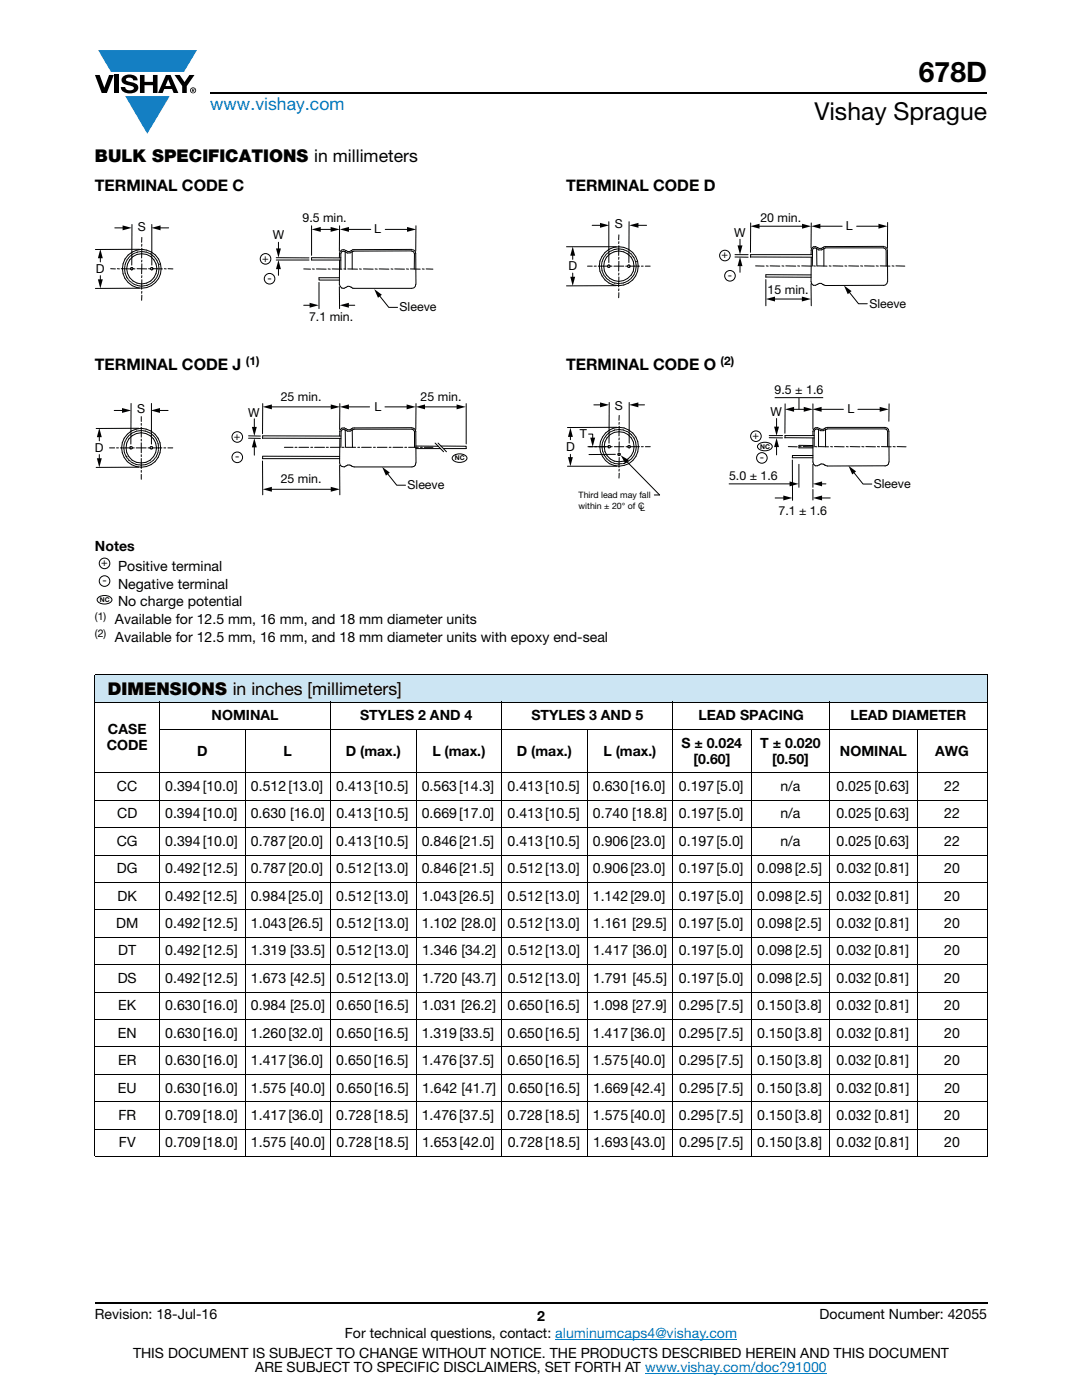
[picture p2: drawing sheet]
<svg xmlns="http://www.w3.org/2000/svg" width="216mm" height="279mm" viewBox="0 0 216 279" stroke-linecap="round" stroke-linejoin="round" font-family="sans-serif">
<g fill="#147fc3">
<path d="M19.6 10h19.7l-2.6 4.3h-1.1h-13.5z"/>
<path d="M25 19.2h8.9l-4.5 7.5z"/>
</g>
<g fill="#000">
<path d="M18.9 15h1l.9 2.5 1-2.5h.9l-1.4 3.6h-1zM22.9 15h.9v3.6h-.9zM24.6 15.3a2.1 2.1 0 0 1 2.8 .3l.1 .4h-.9a.79 .79 0 0 0-.7-.5 .79 .79 0 0 0-.8 .4l.3 .3 1 .2a1.08 1.08 0 0 1 1.2 1 1.08 1.08 0 0 1-1.1 1.2 1.73 1.73 0 0 1-2.4-1.2h.9a.96 .96 0 0 0 .8 .6 .96 .96 0 0 0 .9-.4 1.31 1.31 0 0 0-1.2-.6 1.03 1.03 0 0 1-1.1-.6 1.03 1.03 0 0 1 .2-1.1zM27.9 15h.9v1.3h1.7v-1.3h.9v3.6h-.9v-1.6h-1.7v1.6h-.9zM34.8 15h1.1l.9 1.4 1-1.4h1l-1.5 2.2v1.4h-.9v-1.4z"/>
<path d="M33.6 15.9l.5 1.3h-1.1zM33.1 15l-1.6 3.6h1l.3-.8h1.5l.3 .8h1l-1.6-3.6z"/>
<path d="M38.4 17.8h.2v.2h-.2zM38.3 17.7v.7h.1v-.3l.4 .3-.2-.3 .2-.2-.1-.2z"/>
<path d="M38.1 18a.46 .46 0 0 1 .9 0 .46 .46 0 0 1-.9 0zM37.9 18a.6 .6 0 0 0 1.2 0 .6 .6 0 0 0-1.2 0z"/>
</g>
<path d="M42 18.6h155M18.9 260h178.1" fill="none" stroke="#000" stroke-width=".36"/>
<path d="M110.8 267.3h36.3M128.7 274h36.3" fill="none" stroke="#007ec4" stroke-width=".2"/>
<path d="M18.9 42.3h68.2v22.2h-68.2z" fill="#fff"/>
<g fill="none" stroke="#000" stroke-width=".2">
<path d="M20 51.2v1.1M20 55v1.1M22.1 53.6l.9 .1M22.9 45.5h1.9M23.4 53.6l.4 .1M24.2 53.6l2 .1M24.9 53.6v.2M24.9 53.9v.2M24.9 53.4v.1M24.9 54.2v.2M24.9 53.1v.1M25 54.5v.2"/>
<path d="M25 52.7l-.1 .2M25.1 54.8v.2M25.1 52.5l-.1 .2M25.2 55.1l.1 .1M25.2 52.2l-.1 .2M25.3 55.3l.1 .2M25.3 52l-.1 .1M25.4 55.6l.2 .1M25.4 51.7l-.1 .2M25.7 55.8v.2M25.7 51.5l-.2 .2M25.8 56l.2 .2"/>
<path d="M25.8 51.3l-.1 .1M26 56.2l.2 .1M26 51.1l-.1 .1M26.3 56.4l.1 .1M26.3 50.9l-.2 .1M26.3 44.8v8.1M26.5 56.6l.2 .1M26.5 50.7l-.2 .2M26.5 53.6l.4 .1M26.8 56.7l.1 .1M26.8 50.6h-.2M27 56.8l.2 .1"/>
<path d="M27 50.5l-.2 .1M27.3 56.9l.2 .1M27.3 50.3l-.2 .1M27.3 53.6l2 .1M27.6 50.3h-.2M27.6 57l.2 .1M27.7 50.3h.1M27.8 57.5l-8.8 .1M27.8 49.8h-8.8M27.8 57.1h.2M28 50.2h.1M28.1 57.1h.2"/>
<path d="M28.2 50.2h.2M28.3 47.4v1M28.3 48.7v.5M28.3 49.5v2M28.3 51.9v.4M28.3 52.7v1.9M28.3 55v.4M28.3 55.8v1.9M28.3 58.2v.3M28.3 58.9v1M28.5 50.2l.2 .1M28.6 57.1h-.2"/>
<path d="M28.8 50.3h.2M28.9 57l-.2 .1M29.2 57h-.2M29.2 57h.1M29.3 50.3h-.2M29.4 50.4l.2 .1M29.4 56.9h-.1M29.7 53.6l.3 .1M29.7 50.5l.1 .1M29.7 56.8h-.1M29.9 50.6l.2 .1M30 56.6l-.2 .1"/>
<path d="M30.2 50.8l.1 .1M30.3 56.5l-.2 .1M30.3 44.8v8.1M30.4 51l.1 .1M30.4 53.6l2 .1M30.5 56.3l-.2 .1M30.6 51.1l.2 .2M30.7 56.1l-.2 .1M30.8 51.4l.1 .1M30.9 55.9l-.1 .1M31 51.6l.1 .1M31.1 55.7l-.2 .1"/>
<path d="M31.2 51.8l.1 .2M31.2 55.4l-.1 .2M31.4 52v.2M31.4 55.1l-.1 .2M31.4 52.3l.1 .2M31.5 54.9l-.1 .2M31.6 52.6v.1M31.6 54.6l-.1 .2M31.6 52.7h.1M31.6 52.9v.2M31.6 54.3v.2M31.7 53.2v.2"/>
<path d="M31.7 54l-.1 .2M31.7 45.5h2M31.7 53.5v.1M31.7 53.7v.2M32.8 53.6l.4 .1M33.5 53.6l1 .1M55.1 51.4l6.6 .1M55.1 51.9h6.6M55.6 48.3v1.6M55.6 53.4v1.5M60.6 53.7h1.4M62.2 45.1v5.9"/>
<path d="M62.2 51.5v.4h5.8M62.2 51.4l5.8 .1M62.3 53.7h.4M63.1 53.7h2M63.7 56.4v5.2M63.7 45.8h2.6M65.5 53.7h.4M66.3 53.7h1.9M67.7 57.2l.1 4.4M67.7 55.4h-4v.5h4M67.8 50.6l-.1 .9M67.8 45.1l-.1 5"/>
<path d="M67.8 51.9l-.1 4.8 .5 .8h.4l.8-.3M68.6 53.7h.4M68.8 50.2l.5 .3h.6M68.9 53.7v-3.5l-.4-.1-.3 .1-.2 .4v3.1M69 50a.79 .79 0 0 0-.8-.1 .79 .79 0 0 0-.5 .7M69.3 45.8h4.7M69.4 53.7h1.9M69.4 57.1l.8 .3M70.1 50l-.3 .2h-.4l-.4-.2M70.3 50.2l-.4 .3M71.7 53.7h.4M72.5 53.7h2"/>
<path d="M74.8 53.7h.5M75.6 58.9l2 2.4h1.7M75.7 53.7h1.9M76.9 45.8h4.7M78 53.7h.4M78.8 53.7h1.9M81.1 53.7h.4M81.9 53.7h1.9M82.2 49.8h-11.6l-.5 .3M82.2 50.1h-11.6l-.3 .1v3.5M82.2 49.8l.4 .1 .3 .3 .1 .4v6.1M82.2 50.1l.3 .1 .2 .4"/>
<path d="M82.7 50.6v3.1M83 56.7l-.1 .5-.3 .3h-.4h-11.6l-.5-.2M83 45.1v5M84.3 53.7h.3M85 53.7h1.4M60.6 60.9h1.5M69.3 60.9h1.5"/>
<circle cx="26.3" cy="53.6" r=".25"/>
<circle cx="28.3" cy="53.7" r="3.9"/>
<circle cx="28.3" cy="53.6" r="3"/>
<circle cx="30.3" cy="53.6" r=".25"/>
<circle cx="53" cy="51.7" r="1.06"/>
<circle cx="53.8" cy="55.6" r="1.06"/>
</g>
<g fill="#000">
<path d="M19.5 55.7h1l-.5 1.9zM20 49.7l.5 1.8h-1zM24.5 45l1.8 .5-1.8 .5zM30.2 45.5l1.8-.5v1zM55.1 49.6h1l-.5 1.8zM55.6 51.9l.4 1.8h-.9zM62.2 45.8l1.8-.5v1zM66 45.3l1.8 .5-1.8 .5zM67.8 45.8l1.8-.5v1zM74.7 57.7l1.5 1.1-.8 .6zM81.2 45.3l1.8 .5-1.8 .5zM61.8 60.4l1.8 .5-1.8 .5z"/>
<path d="M67.8 60.9l1.8-.5v1z"/>
</g>
<path d="M18.9 77.9h74.4v20.9h-74.4z" fill="#fff"/>
<g fill="none" stroke="#000" stroke-width=".2">
<path d="M19.8 86.9v1.1M19.8 90.7v1.1M21.9 89.4h1M22.8 81.9h1.9M23.3 89.4h.3M24 89.4h2M24.7 89.4v.2M24.7 89.6l.1 .3M24.7 89.1v.2M24.7 88.8v.2M24.8 89.9v.2M24.8 88.5v.2"/>
<path d="M24.8 90.2l.1 .2M24.9 88.2v.2M24.9 90.5l.1 .2M25 88l-.1 .1M25 90.8l.1 .2M25.2 87.7l-.1 .2M25.2 91.1h.1M25.2 91.1v.1M25.3 88.4a3.1 3.1 0 0 1 2.9-2 3.1 3.1 0 0 1 2.9 2M25.3 88.5a3 3 0 0 0 2.9 3.9 3 3 0 0 0 2.9-3.9M25.3 87.5l-.1 .1M25.3 91.3l.1 .2"/>
<path d="M25.5 87.2l-.1 .2M25.5 91.5l.1 .2M25.7 87l-.2 .2M25.7 91.8l.1 .1M25.9 86.8l-.2 .1M25.9 91.9l.1 .2M26 89.2h.3v.4h-.3zM26.1 86.6l-.1 .1M26.1 92.1l.1 .2M26.2 80.5l-.1 8.1M26.3 86.4l-.1 .2M26.3 92.3l.2 .1"/>
<path d="M26.4 89.4h.4M26.6 86.3l-.2 .1M26.6 92.4l.2 .1M26.9 86.2l-.2 .1M26.9 92.6h.2M27.1 86.1h-.1M27.1 92.7h.2M27.2 89.4h2M27.4 86l-.1 .1M27.4 92.7l.2 .1M27.7 85.5h-8.5M27.7 93.2l-8.5 .1"/>
<path d="M27.7 86h-.2M27.7 92.8h.2M28 85.9l-.2 .1M28.2 83.1v1M28.2 84.5v.4M28.2 85.3v1.9M28.2 87.6v.4M28.2 88.4v2M28.2 90.7v.4M28.2 91.5v2M28.2 93.9v.4M28.2 94.7v1"/>
<path d="M28.2 92.8h-.2M28.3 85.9h-.2M28.4 85.9l.2 .1M28.5 92.8h-.2M28.6 92.8h.2M28.7 86h.2M29 86.1h.2M29.1 92.7h-.2M29.3 86.1l.2 .1M29.4 92.6l-.2 .1M29.5 86.2l.2 .1M29.5 89.4h.4"/>
<path d="M29.6 92.5l-.1 .1M29.8 86.4h.2M29.9 92.4h-.2M30 89.2h.4v.4h-.4zM30.1 86.5l.1 .1M30.1 92.2l-.1 .1M30.2 80.5v8.1M30.3 86.7l.2 .1M30.3 89.4h2M30.4 92l-.1 .1M30.6 86.9l.1 .1M30.6 91.8l-.1 .1"/>
<path d="M30.7 87.1l.2 .1M30.8 91.6l-.1 .2M30.9 87.3l.2 .2M31 91.4l-.1 .1M31.1 87.5l.1 .2M31.2 91.1l-.1 .2M31.2 87.8l.1 .2M31.3 90.9l-.1 .2M31.4 88v.2M31.4 90.6l-.1 .2M31.5 88.3l.1 .2M31.5 90.3l-.1 .2"/>
<path d="M31.6 90.1v.1M31.6 88.6v.2M31.6 81.9h1.9M31.6 89.8v.1M31.6 88.9v.2M31.6 89.2v.2M31.6 89.5v.1M32.7 89.4h.4M33.5 89.4h1M49.6 87h2.4M49.6 87.4l2.4 .1M50.7 83.6v1.9"/>
<path d="M50.7 88.9v1.9M52.4 91l15.4 .1M52.4 87.4l15.6 .1M52.4 87h15.6M52.4 92v6.8M52.4 91.1v.4h15.4M52.4 87v.5M52.4 80.5v6.1M53.9 81.2h12.4M53.9 97.6h12.4M56.7 89.3h1.8M58.9 89.3h.4"/>
<path d="M59.6 89.3h2M62 89.3h.4M62.8 89.3h2M65.1 89.3h.4M65.9 89.3h2M67.8 92.9v5.9M67.8 87.5v4.9l.1 .4 .3 .3 .5 .1a1.06 1.06 0 0 1 1.5-.2M67.8 86.1v.9M67.8 80.5v5.2M68.2 89.3h.5M68.9 85.8l.4 .3h.6l.4-.3M68.9 89.3v-3.4l-.3-.2-.4 .1-.2 .3v3.2"/>
<path d="M69 89.3h2M69.1 85.6l-.4-.2h-.5l-.3 .3-.1 .4M69.3 81.2h4.4M70.2 85.6l-.4 .2h-.4l-.3-.2M71.4 89.3h.4M72.1 89.3h2M74.5 89.3h.4M75.3 89.3h1.9M76.8 81.2h4.7M77.2 94.4l2 2.4h1.7M77.7 89.3h.3M78.4 89.3h2"/>
<path d="M80.8 89.3h.3M81.5 89.3h2M82.2 85.4h-11.5l-.6 .3M82.2 85.4l.4 .1 .3 .3 .1 .3v6.3M82.7 89.3v-3.2l-.2-.3-.3-.1h-11.5l-.4 .1v3.5M83 89l4.5 .1M83 92.4l-.1 .4-.3 .3-.4 .1h-11.5l-.6-.3M83 89.5h4.9M83 80.5v5.2M83.9 89.3h.4M84.5 81.2h6.9M84.7 89.3h1.7"/>
<path d="M86.8 88.4l1.7 1.8M87.4 88.4l1.7 1.8M88 89l5 .1v.4h-4.5M90.5 90.9a1.8 1.8 0 0 1 2.7 .5 1.77 1.77 0 0 1-2.9 .3l-.1-.3zM93 80.5v8.1"/>
<circle cx="28.2" cy="89.4" r="3.9"/>
<circle cx="47.3" cy="91.3" r="1.06"/>
<circle cx="47.3" cy="87.2" r="1.06"/>
</g>
<g fill="#000">
<path d="M19.3 91.5h1l-.5 1.8zM19.8 85.4l.5 1.8h-1zM24.3 81.4l1.9 .5-1.9 .5zM30.1 81.9l1.8-.5v1zM50.3 85.2h.9l-.5 1.8zM50.7 87.5l.5 1.8h-.9zM52.4 81.2l1.9-.5v1zM52.4 97.6l1.9-.4v.9zM66 80.7l1.8 .5-1.8 .5zM66 97.2l1.8 .4-1.8 .5zM67.8 81.2l1.8-.5v1zM76.3 93.2l1.5 1.1-.8 .6z"/>
<path d="M81.1 80.7l1.9 .5-1.9 .5zM83 81.2l1.8-.5v1zM91.1 80.7l1.8 .5-1.8 .5z"/>
</g>
<path d="M112.9 42.3h67.9v19.7h-67.9z" fill="#fff"/>
<g fill="none" stroke="#000" stroke-width=".2">
<path d="M113 49.2h10M114.3 50.7v1.1M114.3 54.5v1.1M117.2 53.1h1M118.2 45h1.9M118.6 53.1h.4M119.4 53.1h1.9M120 53.1v.2M120 53.4l.1 .2M120 52.8v.2M120.1 53.7v.2M120.1 52.6l-.1 .1"/>
<path d="M120.1 54l.1 .2M120.1 54h.1M120.1 52.2v.2M120.3 54.3v.2M120.3 52l-.1 .2M120.3 54.6l.1 .1M120.3 51.7v.2M120.5 54.8l.1 .2M120.5 51.4l-.1 .2M120.6 55.1l.2 .1M120.6 51.2l-.1 .1M120.8 55.3l.1 .1"/>
<path d="M120.8 51l-.1 .1M121 55.5l.1 .2M121 50.7l-.2 .2M121.2 55.7l.2 .1M121.2 50.6l-.1 .1M121.3 52.9h.4v.4h-.4zM121.4 55.9l.2 .1M121.4 50.4l-.1 .1M121.5 44.2v8.2M121.7 56.1l.1 .1M121.7 50.2l-.2 .1M121.7 53.1h.4"/>
<path d="M122 56.2l.1 .1M122 50.1h-.3M122.2 56.3l.2 .1M122.2 50h-.2M122.5 56.4l.2 .1M122.5 49.8l-.2 .1M122.5 53.1h2M122.6 49.8h.1M122.8 56.5h.1M122.8 49.7l-.2 .1M123 57l-10 .1M123 56.5l.2 .1"/>
<path d="M123 49.7h-.1M123.3 49.7h-.2M123.5 46.9l-.1 .9M123.5 48.2l-.1 .4M123.5 49l-.1 2M123.5 51.3l-.1 .5M123.5 52.1l-.1 2M123.5 54.5l-.1 .4M123.5 55.3l-.1 2M123.5 57.6l-.1 .4M123.5 58.4l-.1 1M123.5 56.6h-.2"/>
<path d="M123.6 49.7h-.2M123.7 49.7h.2M123.8 56.5l-.2 .1M124 49.7h.2M124.1 56.5h-.2M124.3 49.8h.2M124.4 56.5h-.2M124.6 49.9l.2 .1M124.7 56.4h-.2M124.8 50l.2 .1M124.8 53.1h.4M124.9 56.2l-.1 .1"/>
<path d="M125.1 50.1l.2 .1M125.2 56.1l-.2 .1M125.3 52.9h.4v.4h-.4zM125.4 50.3l.1 .1M125.4 56l-.1 .1M125.5 44.2v8.2M125.6 53.1h2M125.6 50.4l.1 .2M125.7 55.8l-.2 .1M125.8 50.6l.2 .1M125.9 55.6l-.2 .1M126 50.8l.2 .2"/>
<path d="M126.1 55.4l-.1 .1M126.2 51.1l.1 .1M126.2 55.1v.2M126.4 51.3l.1 .1M126.5 54.9l-.2 .2M126.5 51.5l.1 .2M126.6 54.6l-.1 .2M126.7 51.8v.2M126.7 54.4l-.1 .2M126.8 52.1v.1M126.8 54.1l-.1 .2M126.8 52.4l.1 .2"/>
<path d="M126.8 52.2h.1M126.8 53.8v.2M126.9 52.6v.2M126.9 53.5v.2M126.9 52.9l.1 .2M126.9 53.2v.2M127.1 45h1.9M128 53.1h.3M128.8 53.1h.9M146.7 51.3h2.6M146.7 50.8h2.6M147.7 47.7v1.6"/>
<path d="M147.7 52.8v1.5M149.7 50.8h12.4M149.7 51.3h12.4M149.8 44.5l-.1 5.9M149.8 50.8l-.1 .5M150.8 53.1h1.7M151.2 45.1h9.2M152.8 54.9v.4M152.8 55.8v5.2M152.8 55.3h9M152.8 54.8l9 .1M152.9 53.1h.4"/>
<path d="M153.7 53.1h1.9M154.3 59.7h6M156 53.1h.4M156.8 53.1h2M159.2 53.1h.3M160 53.1h1.9M161.8 56.6l.1 4.4M161.9 51.3l-.1 4.9 .2 .4 .3 .3h.4l.4-.2M161.9 44.5l-.1 5M161.9 50l-.1 .8M162.1 50l.2-.4 .3-.1 .4 .1v3.5M162.1 50v3.1"/>
<path d="M162.3 53.1h.4M162.9 49.6l.5 .3 .5-.1M163.1 53.1h1.9M163.1 56.8l.4-.2h.4l.3 .2M163.1 49.4l.4 .2h.4M163.1 49.4l-.4-.2-.4 .1-.3 .3-.2 .4M163.4 45.1h4.6M164.2 56.7l.5 .3 11.6-.1M164.2 49.4l-.3 .2M164.4 49.6l-.5 .3M165.5 53.1h.3M166.2 53.1h2"/>
<path d="M168.6 53.1h.4M169.3 58.1l2 2.5h1.8M169.3 53.1h2M170.9 45.1h4.7M171.7 53.1h.4M172.5 53.1h1.9M174.8 53.1h.5M175.6 53.1h2M176.3 49.2l.4 .1 .3 .3 .1 .4v6.2M176.3 49.2h-11.6l-.5 .3M176.8 53.1v-3.1l-.1-.4-.4-.1h-11.6l-.3 .1v3.5M177.1 56.2l-.1 .4-.3 .3-.4 .1"/>
<path d="M177.1 44.4v5.1M178 53.1h.4M178.8 53.1h1.7"/>
<circle cx="123.5" cy="53.1" r="3.9"/>
<circle cx="123.5" cy="53.1" r="3"/>
<circle cx="144.6" cy="51" r="1.06"/>
<circle cx="145.7" cy="55" r="1.06"/>
</g>
<g fill="#000">
<path d="M113.8 55.2h1l-.5 1.9zM114.3 49.2l.5 1.8h-1zM119.7 44.5l1.9 .5-1.9 .5zM125.6 45l1.8-.5v1zM147.2 49h.9l-.4 1.8zM147.7 51.3l.4 1.8h-.9zM149.7 45.1l1.9-.4v.9zM152.8 59.7l1.8-.5v1zM160 59.2l1.8 .5-1.8 .5zM160 44.7l1.9 .4-1.9 .5zM161.9 45.1l1.8-.4v.9zM168.4 57l1.5 1.1-.7 .6z"/>
<path d="M175.3 44.7l1.8 .4-1.8 .5z"/>
</g>
<path d="M112.9 76.5h68.8v26.8h-68.8z" fill="#fff"/>
<g fill="none" stroke="#000" stroke-width=".2">
<path d="M154.6 79.4h9.7M159.4 79.4v2.3M113.2 93h9.9M113.8 86.9v.9M113.8 90.7v.9M117.3 89.2h4.1M117.5 86.6h.8v1.1M118.5 80.8h1.6M120.1 89.2v.2M120.1 89.4l.1 .3M120.1 88.9v.2M120.2 89.7v.2"/>
<path d="M120.2 88.6l-.1 .2M120.2 90l.1 .2M120.2 88.3v.2M120.4 90.3v.2M120.4 88l-.1 .2M120.4 90.5l.1 .3M120.4 87.8v.1M120.6 90.8l.1 .2M120.6 87.5l-.1 .2M120.7 91.1l.2 .1M120.7 87.3l-.1 .1M120.9 91.3l.1 .2"/>
<path d="M120.9 87l-.1 .2M121.1 91.5l.1 .2M121.1 86.8l-.1 .1M121.3 91.7l.1 .2M121.3 86.6l-.2 .1M121.4 89h.3v.3h-.3zM121.5 91.9l.2 .1M121.5 86.4l-.1 .1M121.6 80.3l-.1 8.1M121.7 92.1l.2 .1M121.7 86.2l-.1 .1M121.8 89.2h.4"/>
<path d="M122 92.2l.2 .1M122 86.1l-.2 .1M122.2 92.3l.3 .1M122.2 86l-.1 .1M122.5 92.5h.2M122.5 85.9l-.1 .1M122.6 89.2h1.9M122.8 90.7h-5.3M122.8 85.8h-.1M122.8 92.5h.2M122.9 85.8h.2M123.1 92.5l.2 .1"/>
<path d="M123.1 85.3h-9.9M123.2 85.7h.2M123.3 90.5h.4v.3h-.4zM123.4 92.6h.2M123.5 85.7h.2M123.6 82.9l-.1 1M123.6 84.3l-.1 .4M123.6 85.1l-.1 1.9M123.6 87.4l-.1 .4M123.6 88.2l-.1 1.9M123.6 90.5l-.1 .4M123.6 91.3l-.1 2"/>
<path d="M123.6 93.6l-.1 .4M123.6 94.4l-.1 1M123.8 85.7l.2 .1M123.9 92.5l-.2 .1M124 92.5h.1M124.1 85.8h.2M124.4 85.8l.1 .1M124.4 92.5h.1M124.4 92.5h-.1M124.6 85.9l.2 .1M124.7 92.4l-.2 .1M124.9 91.9l6.7 6.9h-1"/>
<path d="M124.9 89.2h.4M124.9 86l.2 .1M125 92.2l-.2 .1M125.2 86.1l.1 .1M125.3 92.2h-.2M125.3 89h.4v.3h-.4zM125.4 86.3l.1 .1M125.5 91.9l-.2 .2M125.5 80.3v8.1M125.6 86.5l.2 .1M125.7 89.2h1.9M125.7 91.8l-.2 .1"/>
<path d="M125.8 86.6l.2 .2M126 91.6l-.2 .1M126.1 86.8l.1 .2M126.1 91.4l-.1 .1M126.3 87.1l.1 .2M126.3 91.1l-.1 .2M126.4 87.3l.1 .2M126.5 90.9l-.1 .2M126.6 87.5v.3M126.6 90.6l-.1 .2M126.7 87.8v.2M126.7 90.4l-.1 .1"/>
<path d="M126.8 90.1l-.1 .2M126.8 88.1v.2M126.8 88.4l.1 .2M126.8 88.3h.1M126.9 88.7v.2M126.9 89.8l-.1 .2M126.9 88.9l.1 .3M126.9 89.5v.2M127 89.2l-.1 .2M127 80.8h1.6M128 89.2h.4M128.8 89.2h1"/>
<path d="M145.5 96.6h12.4M151.4 88.6a1.8 1.8 0 0 1 2.7 .5 1.77 1.77 0 0 1-2.9 .3l-.1-.3zM153.5 86.9h2.7M153.5 87.4h2.7M154.7 99.4h1.9M155 83.5v2M155 88.9v1.9M156.6 87.4h5.9M156.7 80.6l-.1 5.9M157.3 89.1l1.8 .1M158.1 91.8v8.1M158.1 90.9h4.1"/>
<path d="M158.1 81.7h2.6M158.1 90.9v.5h4.1M159.4 92.7v4.6M159.5 89.1l.4 .1M160.3 89.1l1.9 .1M162.2 92.7v4.6M162.2 97.7v2.1M162.2 87.4v4.8l.1 .4 .4 .4h.4l.4-.3M162.2 80.6v5M162.2 88.9h-2.8v.5h2.8M162.5 86.9h-5.9v.5M162.5 89.2v-3.1l.1-.4 .4-.1 .3 .2v3.4"/>
<path d="M162.6 89.1l.4 .1M163.3 85.7l.5 .3h.5l.5-.3M163.4 89.1l1.9 .1M163.5 92.8l.3-.2 .8 .2M163.6 81.7h4.7M163.7 99.4h2M163.7 96.6h1.1M164.5 85.6l.6-.3h11.5l.4 .1 .3 .3 .1 .4v6.1M164.6 85.5a1.17 1.17 0 0 1-1.5-.2l-.4 .1-.4 .3-.1 1.2M164.7 89.2v-3.4l.4-.2h11.5l.3 .1 .2 .4v3.1M165.7 89.1l.4 .1M166.5 89.1l2 .1"/>
<path d="M168.9 89.1l.4 .1M169.6 89.1l2 .1M170.2 94.1l2 2.5h1.8M171.2 81.7h4.7M172 89.1l.4 .1M172.8 89.1l1.9 .1M175.1 89.1l.4 .1M175.9 89.1l1.9 .1M177.4 92.2l-.1 .4-.7 .4h-11.5l-.6-.3M177.4 80.6v3.5M178.2 89.1l.4 .1M179 89.1l1.8 .1"/>
<circle cx="123.5" cy="89.2" r="3"/>
<circle cx="123.5" cy="89.2" r="3.9"/>
<circle cx="150.8" cy="87.1" r="1.06"/>
<circle cx="152" cy="91.4" r="1.06"/>
</g>
<g fill="#000">
<path d="M113.3 91.2h1l-.5 1.9zM113.8 85.4l.5 1.8h-1zM117.8 87.3h1l-.5 1.9zM119.7 80.3l1.9 .5-1.9 .5zM123.9 90.9l1.6 .9-.7 .7zM125.5 80.8l1.9-.5v1zM154.5 85.1h.9l-.4 1.9zM155 87.4l.4 1.8h-.9zM156.3 98.9l1.8 .5-1.8 .5zM157.6 96.1l1.8 .5-1.8 .5zM156.6 81.7l1.8-.5v1zM160.4 81.2l1.8 .5-1.8 .5z"/>
<path d="M162.1 81.7l1.8-.5v1zM162.2 99.4l1.8-.5v1zM162.2 96.6l1.8-.5v1zM169.3 93l1.5 1.1-.7 .6zM175.5 81.2l1.9 .5-1.9 .5z"/>
</g>
<path d="M18.9 134.6h178.1v5.5h-178.1z" fill="#cce5f3"/>
<g fill="none" stroke="#000" stroke-width=".2">
<path d="M18.9 134.6h178.1M18.9 134.7v96M197 134.7v96M18.9 140.1h178.1M18.9 154.2h178.1M18.9 159.7h178.1M31.7 145.6h165.3M31.8 140v90.9M48.9 145.5v85.4M66 140v90.9M83 145.5v85.4M100.1 140v90.9"/>
<path d="M117.2 145.5v85.4M134.2 140v90.9M149.9 145.5v85.4M165.5 140v90.9M183 145.5v85.4M18.9 165.2h178.1M18.9 170.6h178.1M18.9 176.1h178.1M18.9 181.6h178.1M18.9 187h178.1M18.9 192.5h178.1M18.9 198h178.1"/>
<path d="M18.9 203.5h178.1M18.9 208.9h178.1M18.9 214.4h178.1M18.9 219.9h178.1M18.9 225.3h178.1M18.9 230.8h178.1"/>
</g>
<path d="M19.7 111.2h2.3v2.4h-2.3z" fill="#fff"/>
<circle cx="20.9" cy="112.4" r="1.06" fill="none" stroke="#000" stroke-width=".2"/>
<path d="M19.7 114.8h2.3v2.3h-2.3z" fill="#fff"/>
<circle cx="20.9" cy="116" r="1.06" fill="none" stroke="#000" stroke-width=".2"/>
<path d="M19.3 118.8h3.1v1.8h-3.1z" fill="#fff"/>
<path d="M19.7 119.2a1.8 1.8 0 0 1 2.6 .5 1.77 1.77 0 0 1-2.8 .3l-.1-.3z" fill="none" stroke="#000" stroke-width=".2"/>
<text font-size="5.6" x="183.4" y="16.4">678D</text>
<text font-size="4.9" x="162.5" y="24">Vishay Sprague</text>
<text font-size="3.5" fill="#007ec4" x="42" y="21.9">www.vishay.com</text>
<g font-size="3.5">
<text x="18.9" y="32.3">BULK SPECIFICATIONS in millimeters</text>
<text x="21.5" y="138.7">DIMENSIONS in inches [millimeters]</text>
</g>
<g font-size="3.2">
<text x="18.9" y="38.1">TERMINAL CODE C</text>
<text x="112.9" y="38.1">TERMINAL CODE D</text>
<text x="18.9" y="73.8">TERMINAL CODE J</text>
<text x="112.9" y="73.8">TERMINAL CODE O</text>
</g>
<g font-size="2.8">
<text x="18.9" y="110">Notes</text>
<text x="23.6" y="113.9">Positive terminal</text>
<text x="23.6" y="117.5">Negative terminal</text>
<text x="22.9" y="124.5">Available for 12.5 mm, 16 mm, and 18 mm diameter units</text>
<text x="23.6" y="121">No charge potential</text>
<text x="22.9" y="128">Available for 12.5 mm, 16 mm, and 18 mm diameter units with epoxy end-seal</text>
<text x="42.2" y="143.8">NOMINAL</text>
<text x="71.9" y="143.8">STYLES 2 AND 4</text>
<text x="106" y="143.8">STYLES 3 AND 5</text>
<text x="139.3" y="143.8">LEAD SPACING</text>
<text x="169.7" y="143.8">LEAD DIAMETER</text>
<text x="21.3" y="149.7">CODE</text>
<text x="21.5" y="146.5">CASE</text>
<text x="136" y="149.2">S ± 0.024</text>
<text x="151.7" y="149.2">T ± 0.020</text>
<text x="39.3" y="150.8">D</text>
<text x="56.6" y="150.8">L</text>
<text x="69" y="150.8">D (max.)</text>
<text x="86.3" y="150.8">L (max.)</text>
<text x="103.1" y="150.8">D (max.)</text>
<text x="120.4" y="150.8">L (max.)</text>
<text x="138.4" y="152.4">[0.60]</text>
<text x="154.1" y="152.4">[0.50]</text>
<text x="167.6" y="150.8">NOMINAL</text>
<text x="186.6" y="150.8">AWG</text>
<text x="23.3" y="157.9">CC</text>
<text x="33" y="157.9">0.394 [10.0]</text>
<text x="50.1" y="157.9">0.512 [13.0]</text>
<text x="67.1" y="157.9">0.413 [10.5]</text>
<text x="84.2" y="157.9">0.563 [14.3]</text>
<text x="101.3" y="157.9">0.413 [10.5]</text>
<text x="118.3" y="157.9">0.630 [16.0]</text>
<text x="135.5" y="157.9">0.197 [5.0]</text>
<text x="155.7" y="157.9">n/a</text>
<text x="166.9" y="157.9">0.025 [0.63]</text>
<text x="188.4" y="157.9">22</text>
<text x="23.4" y="163.3">CD</text>
<text x="33" y="163.3">0.394 [10.0]</text>
<text x="50" y="163.3">0.630 [16.0]</text>
<text x="67.1" y="163.3">0.413 [10.5]</text>
<text x="84.2" y="163.3">0.669 [17.0]</text>
<text x="101.3" y="163.3">0.413 [10.5]</text>
<text x="118.3" y="163.3">0.740 [18.8]</text>
<text x="135.5" y="163.3">0.197 [5.0]</text>
<text x="155.7" y="163.3">n/a</text>
<text x="166.9" y="163.3">0.025 [0.63]</text>
<text x="188.4" y="163.3">22</text>
<text x="23.3" y="168.8">CG</text>
<text x="33" y="168.8">0.394 [10.0]</text>
<text x="50.1" y="168.8">0.787 [20.0]</text>
<text x="67.1" y="168.8">0.413 [10.5]</text>
<text x="84.2" y="168.8">0.846 [21.5]</text>
<text x="101.3" y="168.8">0.413 [10.5]</text>
<text x="118.3" y="168.8">0.906 [23.0]</text>
<text x="135.5" y="168.8">0.197 [5.0]</text>
<text x="155.7" y="168.8">n/a</text>
<text x="166.9" y="168.8">0.025 [0.63]</text>
<text x="188.4" y="168.8">22</text>
<text x="23.3" y="174.3">DG</text>
<text x="23.5" y="179.7">DK</text>
<text x="33" y="179.7">0.492 [12.5]</text>
<text x="33" y="174.3">0.492 [12.5]</text>
<text x="50" y="179.7">0.984 [25.0]</text>
<text x="50" y="174.3">0.787 [20.0]</text>
<text x="67.1" y="179.7">0.512 [13.0]</text>
<text x="67.1" y="174.3">0.512 [13.0]</text>
<text x="84.2" y="179.7">1.043 [26.5]</text>
<text x="84.2" y="174.3">0.846 [21.5]</text>
<text x="101.3" y="179.7">0.512[13.0]</text>
<text x="101.3" y="174.3">0.512[13.0]</text>
<text x="118.3" y="174.3">0.906 [23.0]</text>
<text x="118.3" y="179.7">1.142 [29.0]</text>
<text x="135.5" y="174.3">0.197 [5.0]</text>
<text x="135.5" y="179.7">0.197 [5.0]</text>
<text x="151.1" y="174.3">0.098 [2.5]</text>
<text x="151.1" y="179.7">0.098 [2.5]</text>
<text x="166.9" y="174.3">0.032 [0.81]</text>
<text x="166.9" y="179.7">0.032 [0.81]</text>
<text x="188.4" y="174.3">20</text>
<text x="188.4" y="179.7">20</text>
<text x="23.2" y="185.2">DM</text>
<text x="33" y="185.2">0.492 [12.5]</text>
<text x="50.1" y="185.2">1.043 [26.5]</text>
<text x="67.1" y="185.2">0.512 [13.0]</text>
<text x="84.2" y="185.2">1.102 [28.0]</text>
<text x="101.3" y="185.2">0.512[13.0]</text>
<text x="118.3" y="185.2">1.161 [29.5]</text>
<text x="135.4" y="185.2">0.197 [5.0]</text>
<text x="151.1" y="185.2">0.098 [2.5]</text>
<text x="166.9" y="185.2">0.032 [0.81]</text>
<text x="188.4" y="185.2">20</text>
<text x="23.6" y="190.7">DT</text>
<text x="33" y="190.7">0.492 [12.5]</text>
<text x="50.1" y="190.7">1.319 [33.5]</text>
<text x="67.2" y="190.7">0.512 [13.0]</text>
<text x="84.2" y="190.7">1.346 [34.2]</text>
<text x="101.3" y="190.7">0.512 [13.0]</text>
<text x="118.3" y="190.7">1.417 [36.0]</text>
<text x="135.5" y="190.7">0.197 [5.0]</text>
<text x="151.1" y="190.7">0.098 [2.5]</text>
<text x="166.9" y="190.7">0.032 [0.81]</text>
<text x="188.4" y="190.7">20</text>
<text x="23.5" y="196.2">DS</text>
<text x="33" y="196.2">0.492 [12.5]</text>
<text x="50.1" y="196.2">1.673 [42.5]</text>
<text x="67.2" y="196.2">0.512 [13.0]</text>
<text x="84.2" y="196.2">1.720 [43.7]</text>
<text x="101.3" y="196.2">0.512 [13.0]</text>
<text x="118.3" y="196.2">1.791 [45.5]</text>
<text x="135.5" y="196.2">0.197 [5.0]</text>
<text x="151.1" y="196.2">0.098 [2.5]</text>
<text x="166.9" y="196.2">0.032 [0.81]</text>
<text x="188.4" y="196.2">20</text>
<text x="23.6" y="201.6">EK</text>
<text x="33" y="201.6">0.630 [16.0]</text>
<text x="50.1" y="201.6">0.984 [25.0]</text>
<text x="67.1" y="201.6">0.650 [16.5]</text>
<text x="84.2" y="201.6">1.031 [26.2]</text>
<text x="101.3" y="201.6">0.650[16.5]</text>
<text x="118.3" y="201.6">1.098 [27.9]</text>
<text x="135.4" y="201.6">0.295 [7.5]</text>
<text x="151.1" y="201.6">0.150 [3.8]</text>
<text x="166.9" y="201.6">0.032 [0.81]</text>
<text x="188.4" y="201.6">20</text>
<text x="23.5" y="207.1">EN</text>
<text x="33" y="207.1">0.630 [16.0]</text>
<text x="50.1" y="207.1">1.260 [32.0]</text>
<text x="67.1" y="207.1">0.650 [16.5]</text>
<text x="84.2" y="207.1">1.319 [33.5]</text>
<text x="101.3" y="207.1">0.650[16.5]</text>
<text x="118.3" y="207.1">1.417 [36.0]</text>
<text x="135.5" y="207.1">0.295 [7.5]</text>
<text x="151.1" y="207.1">0.150 [3.8]</text>
<text x="166.9" y="207.1">0.032 [0.81]</text>
<text x="188.4" y="207.1">20</text>
<text x="23.6" y="212.6">ER</text>
<text x="33" y="212.6">0.630 [16.0]</text>
<text x="50.1" y="212.6">1.417 [36.0]</text>
<text x="67.1" y="212.6">0.650 [16.5]</text>
<text x="84.2" y="212.6">1.476 [37.5]</text>
<text x="101.3" y="212.6">0.650[16.5]</text>
<text x="118.3" y="212.6">1.575 [40.0]</text>
<text x="135.5" y="212.6">0.295 [7.5]</text>
<text x="151.1" y="212.6">0.150 [3.8]</text>
<text x="166.9" y="212.6">0.032 [0.81]</text>
<text x="188.4" y="212.6">20</text>
<text x="23.5" y="218">EU</text>
<text x="33" y="218">0.630 [16.0]</text>
<text x="50.1" y="218">1.575 [40.0]</text>
<text x="67.2" y="218">0.650 [16.5]</text>
<text x="84.2" y="218">1.642 [41.7]</text>
<text x="101.3" y="218">0.650 [16.5]</text>
<text x="118.3" y="218">1.669 [42.4]</text>
<text x="135.5" y="218">0.295 [7.5]</text>
<text x="151.1" y="218">0.150 [3.8]</text>
<text x="166.9" y="218">0.032 [0.81]</text>
<text x="188.4" y="218">20</text>
<text x="23.6" y="223.5">FR</text>
<text x="33" y="223.5">0.709 [18.0]</text>
<text x="50.1" y="223.5">1.417 [36.0]</text>
<text x="67.1" y="223.5">0.728 [18.5]</text>
<text x="84.2" y="223.5">1.476 [37.5]</text>
<text x="101.3" y="223.5">0.728[18.5]</text>
<text x="118.3" y="223.5">1.575 [40.0]</text>
<text x="135.5" y="223.5">0.295 [7.5]</text>
<text x="151.1" y="223.5">0.150 [3.8]</text>
<text x="166.9" y="223.5">0.032 [0.81]</text>
<text x="188.4" y="223.5">20</text>
<text x="23.7" y="229">FV</text>
<text x="33" y="229">0.709 [18.0]</text>
<text x="50.1" y="229">1.575 [40.0]</text>
<text x="67.2" y="229">0.728 [18.5]</text>
<text x="84.2" y="229">1.653 [42.0]</text>
<text x="101.3" y="229">0.728 [18.5]</text>
<text x="118.3" y="229">1.693 [43.0]</text>
<text x="135.5" y="229">0.295 [7.5]</text>
<text x="151.1" y="229">0.150 [3.8]</text>
<text x="166.9" y="229">0.032 [0.81]</text>
<text x="188.4" y="229">20</text>
<text x="18.9" y="263.3">Revision: 18-Jul-16</text>
<text x="107.2" y="263.6">2</text>
<text x="163.6" y="263.3">Document Number: 42055</text>
<text x="68.8" y="267.1">For technical questions, contact: aluminumcaps4@vishay.com</text>
<text x="26.5" y="271">THIS DOCUMENT IS SUBJECT TO CHANGE WITHOUT NOTICE. THE PRODUCTS DESCRIBED HEREIN AND THIS DOCUMENT</text>
<text x="50.9" y="273.8">ARE SUBJECT TO SPECIFIC DISCLAIMERS, SET FORTH AT www.vishay.com/doc?91000</text>
</g>
<g font-size="2.5">
<text x="27.5" y="46">S</text>
<text x="54.4" y="47.8">W</text>
<text x="60.4" y="44.3">9.5 min.</text>
<text x="74.7" y="46.5">L</text>
<text x="122.7" y="45.5">S</text>
<text x="146.5" y="47.3">W</text>
<text x="151.7" y="44.3">20 min.</text>
<text x="168.8" y="45.9">L</text>
<text x="113.4" y="53.9">D</text>
<text x="19.2" y="54.4">D</text>
<text x="153.2" y="58.7">15 min.</text>
<text x="61.7" y="64">7.1 min.</text>
<text x="79.7" y="62.2">Sleeve</text>
<text x="173.5" y="61.4">Sleeve</text>
<text x="27.4" y="82.5">S</text>
<text x="49.5" y="83.1">W</text>
<text x="56" y="80">25 min.</text>
<text x="74.7" y="82">L</text>
<text x="83.9" y="80">25 min.</text>
<text x="122.7" y="81.8">S</text>
<text x="153.7" y="83.1">W</text>
<text x="154.6" y="78.6">9.5 ± 1.6</text>
<text x="169.1" y="82.4">L</text>
<text x="113" y="89.9">D</text>
<text x="115.7" y="87.5">T</text>
<text x="18.9" y="90.1">D</text>
<text x="145.5" y="95.7">5.0 ± 1.6</text>
<text x="56" y="96.4">25 min.</text>
<text x="81.3" y="97.6">Sleeve</text>
<text x="174.4" y="97.4">Sleeve</text>
<text x="155.3" y="102.8">7.1 ± 1.6</text>
</g>
<g font-size="2.4">
<text x="49.1" y="72.8">(1)</text>
<text x="143.8" y="72.8">(2)</text>
</g>
<g font-size="2.2">
<text x="52.3" y="52.2">+</text>
<text x="144" y="51.6">+</text>
<text x="53.4" y="56.3">-</text>
<text x="145.2" y="55.7">-</text>
<text x="46.7" y="87.8">+</text>
<text x="150.2" y="87.6">+</text>
<text x="46.9" y="91.9">-</text>
<text x="151.6" y="92">-</text>
<text x="20.2" y="113">+</text>
<text x="20.4" y="116.6">-</text>
</g>
<g font-size="2.1">
<text x="18.9" y="123.7">(1)</text>
<text x="18.9" y="127.2">(2)</text>
</g>
<g font-size="1.8">
<text x="115.5" y="99.4">Third lead may fall</text>
<text x="115.5" y="101.5">within ± 20° of C</text>
<text x="127.8" y="102">L</text>
</g>
<g font-size="1.3">
<text x="151.7" y="89.6">NC</text>
<text x="90.8" y="91.9">NC</text>
<text x="19.9" y="120.2">NC</text>
</g>
</svg>
